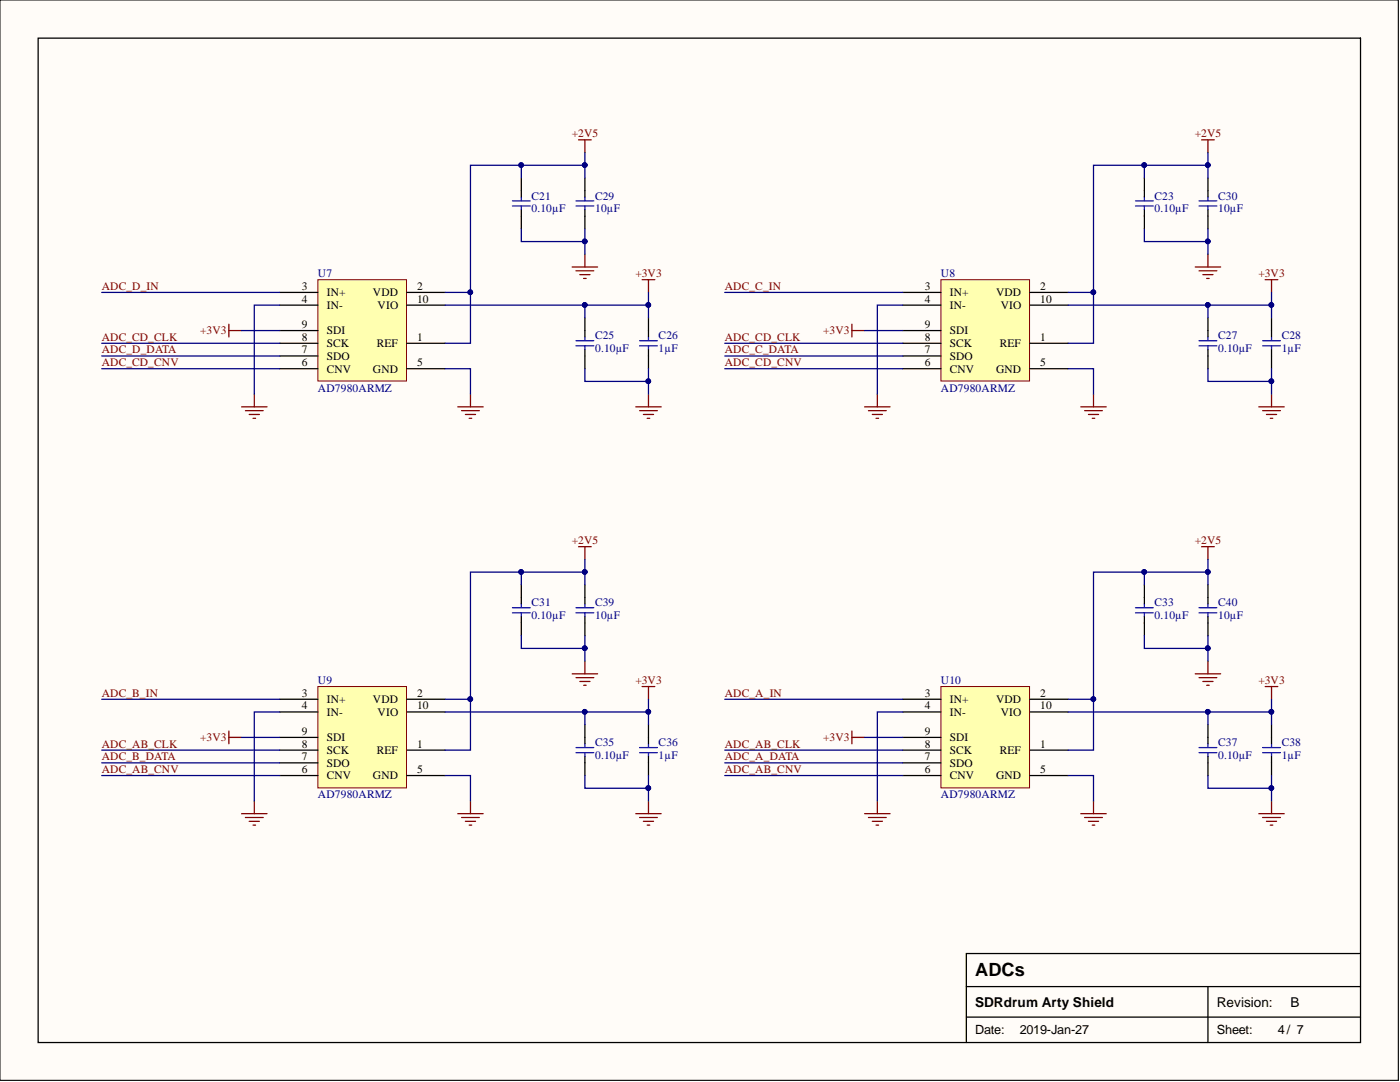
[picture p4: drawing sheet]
<svg xmlns="http://www.w3.org/2000/svg" width="279mm" height="216mm" viewBox="0 0 279 216" stroke-linecap="round" stroke-linejoin="round" font-family="sans-serif">
<path d="M0 0h279.1v215.6h-279.1z" fill="#fffcf8" stroke="#000" stroke-width=".2"/>
<path d="M7.6 7.6h263.9v200.4h-263.9zM192.9 196.9h78.6M241.1 196.9v11.1M271.5 190.3h-78.6v17.7M192.9 203h78.6" fill="none" stroke="#000" stroke-width=".25"/>
<path d="M63.4 55.8h17.7v20.2h-17.7z" fill="#ffffb0" stroke="#800000" stroke-width=".2"/>
<g fill="none" stroke="#000" stroke-width=".25">
<path d="M104 35.5v3.8M116.7 35.5v3.8M55.8 58.3h7.6M81.2 58.3h7.6M104 41.9v3.8M116.7 41.9v3.8M55.8 60.9h7.6M55.8 66h7.6M55.8 68.5h7.6M55.8 71h7.6M55.8 73.6h7.6M81.2 60.9h7.6"/>
<path d="M81.2 68.5h7.6M81.2 73.6h7.6M116.7 63.4v3.8M116.7 69.8v3.8M129.4 63.4v3.8M129.4 69.8v3.8"/>
</g>
<g fill="none" stroke="#800000" stroke-width=".25">
<path d="M115.5 27.9h2.5M116.7 27.9v2.5M114.2 53.3h5.1M115 54h3.5M115.7 54.8h2M116.5 55.6h.5M116.7 50.7v2.6M128.1 55.8h2.6M129.4 55.8v2.5M45.7 64.7v2.5M45.7 66h2.5M50.8 78.6v2.6"/>
<path d="M93.9 78.6v2.6M129.4 78.6v2.6M48.2 81.2h5.1M49 81.9h3.5M49.7 82.7h2.1M50.5 83.5h.5M91.4 81.2h5M92.1 81.9h3.6M92.9 82.7h2M93.6 83.5h.5M126.9 81.2h5.1M127.6 81.9h3.6"/>
<path d="M128.4 82.7h2M129.2 83.5h.5"/>
</g>
<g fill="none" stroke="#00f" stroke-width=".25">
<path d="M104 39.3v.8M116.7 39.3v.8M102.3 40.1h3.5M102.3 41.1h3.5M104 41.1v.8M115 40.1h3.5M115 41.1h3.5M116.7 41.1v.8M115 68h3.5M115 69h3.5M116.7 67.2v.8M116.7 69v.8"/>
<path d="M127.6 68h3.6M127.6 69h3.6M129.4 67.2v.8M129.4 69v.8"/>
</g>
<path d="M187.8 55.8h17.7v20.2h-17.7z" fill="#ffffb0" stroke="#800000" stroke-width=".2"/>
<g fill="none" stroke="#000" stroke-width=".25">
<path d="M228.4 35.5v3.8M241.1 35.5v3.8M180.2 58.3h7.6M205.5 58.3h7.7M228.4 41.9v3.8M241.1 41.9v3.8M180.2 60.9h7.6M180.2 66h7.6M180.2 68.5h7.6M180.2 71h7.6M180.2 73.6h7.6M205.5 60.9h7.7"/>
<path d="M205.5 68.5h7.7M205.5 73.6h7.7M241.1 63.4v3.8M241.1 69.8v3.8M253.8 63.4v3.8M253.8 69.8v3.8"/>
</g>
<g fill="none" stroke="#800000" stroke-width=".25">
<path d="M239.8 27.9h2.5M241.1 27.9v2.5M238.5 53.3h5.1M239.3 54h3.5M240.1 54.8h2M240.8 55.6h.5M241.1 50.7v2.6M252.5 55.8h2.5M253.8 55.8v2.5M170 64.7v2.5M170 66h2.6M175.1 78.6v2.6"/>
<path d="M218.2 78.6v2.6M253.8 78.6v2.6M172.6 81.2h5M173.3 81.9h3.6M174.1 82.7h2M174.8 83.5h.5M215.7 81.2h5.1M216.5 81.9h3.5M217.2 82.7h2M218 83.5h.5M251.2 81.2h5.1M252 81.9h3.5"/>
<path d="M252.7 82.7h2.1M253.5 83.5h.5"/>
</g>
<g fill="none" stroke="#00f" stroke-width=".25">
<path d="M228.4 39.3v.8M241.1 39.3v.8M226.6 40.1h3.6M226.6 41.1h3.6M228.4 41.1v.8M239.3 40.1h3.5M239.3 41.1h3.5M241.1 41.1v.8M239.3 68h3.5M239.3 69h3.5M241.1 67.2v.8M241.1 69v.8"/>
<path d="M252 68h3.5M252 69h3.5M253.8 67.2v.8M253.8 69v.8"/>
</g>
<path d="M63.4 137h17.7v20.2h-17.7z" fill="#ffffb0" stroke="#800000" stroke-width=".2"/>
<g fill="none" stroke="#000" stroke-width=".25">
<path d="M104 116.7v3.8M116.7 116.7v3.8M55.8 139.5h7.6M81.2 139.5h7.6M104 123v3.8M116.7 123v3.8M55.8 142.1h7.6M55.8 147.1h7.6M55.8 149.7h7.6M55.8 152.2h7.6M55.8 154.8h7.6M81.2 142.1h7.6"/>
<path d="M81.2 149.7h7.6M81.2 154.8h7.6M116.7 144.6v3.8M116.7 150.9v3.9M129.4 144.6v3.8M129.4 150.9v3.9"/>
</g>
<g fill="none" stroke="#800000" stroke-width=".25">
<path d="M115.5 109.1h2.5M116.7 109.1v2.5M114.2 134.5h5.1M115 135.2h3.5M115.7 136h2M116.5 136.7h.5M116.7 131.9v2.6M128.1 137h2.6M129.4 137v2.5M45.7 145.9v2.5M45.7 147.1h2.5M50.8 159.8v2.6"/>
<path d="M93.9 159.8v2.6M129.4 159.8v2.6M48.2 162.4h5.1M49 163.1h3.5M49.7 163.9h2.1M50.5 164.6h.5M91.4 162.4h5M92.1 163.1h3.6M92.9 163.9h2M93.6 164.6h.5M126.9 162.4h5.1M127.6 163.1h3.6"/>
<path d="M128.4 163.9h2M129.2 164.6h.5"/>
</g>
<g fill="none" stroke="#00f" stroke-width=".25">
<path d="M102.3 121.3h3.5M102.3 122.3h3.5M104 120.5v.8M104 122.3v.7M115 121.3h3.5M115 122.3h3.5M116.7 120.5v.8M116.7 122.3v.7M115 149.2h3.5M115 150.2h3.5M116.7 148.4v.8M116.7 150.2v.7"/>
<path d="M127.6 149.2h3.6M127.6 150.2h3.6M129.4 148.4v.8M129.4 150.2v.7"/>
</g>
<path d="M187.8 137h17.7v20.2h-17.7z" fill="#ffffb0" stroke="#800000" stroke-width=".2"/>
<g fill="none" stroke="#000" stroke-width=".25">
<path d="M228.4 116.7v3.8M241.1 116.7v3.8M180.2 139.5h7.6M205.5 139.5h7.7M228.4 123v3.8M241.1 123v3.8M180.2 142.1h7.6M180.2 147.1h7.6M180.2 149.7h7.6M180.2 152.2h7.6M180.2 154.8h7.6M205.5 142.1h7.7"/>
<path d="M205.5 149.7h7.7M205.5 154.8h7.7M241.1 144.6v3.8M241.1 150.9v3.9M253.8 144.6v3.8M253.8 150.9v3.9"/>
</g>
<g fill="none" stroke="#800000" stroke-width=".25">
<path d="M239.8 109.1h2.5M241.1 109.1v2.5M238.5 134.5h5.1M239.3 135.2h3.5M240.1 136h2M240.8 136.7h.5M241.1 131.9v2.6M252.5 137h2.5M253.8 137v2.5M170 145.9v2.5M170 147.1h2.6M175.1 159.8v2.6"/>
<path d="M218.2 159.8v2.6M253.8 159.8v2.6M172.6 162.4h5M173.3 163.1h3.6M174.1 163.9h2M174.8 164.6h.5M215.7 162.4h5.1M216.5 163.1h3.5M217.2 163.9h2M218 164.6h.5M251.2 162.4h5.1M252 163.1h3.5"/>
<path d="M252.7 163.9h2.1M253.5 164.6h.5"/>
</g>
<g fill="none" stroke="#00f" stroke-width=".25">
<path d="M226.6 121.3h3.6M226.6 122.3h3.6M228.4 120.5v.8M228.4 122.3v.7M239.3 121.3h3.5M239.3 122.3h3.5M241.1 120.5v.8M241.1 122.3v.7M239.3 149.2h3.5M239.3 150.2h3.5M241.1 148.4v.8M241.1 150.2v.7"/>
<path d="M252 149.2h3.5M252 150.2h3.5M253.8 148.4v.8M253.8 150.2v.7"/>
</g>
<g fill="none" stroke="#000080" stroke-width=".25">
<path d="M104 35.5v-2.5h-10.1v25.3h-5.1M104 33h12.7M116.7 30.4v5.1M228.4 35.5v-2.5h-10.2v25.3h-5M228.4 33h12.7M241.1 30.4v5.1M20.3 58.3h35.5M93.9 58.3v10.2h-5.1M104 45.7v2.5h12.7v-2.5M116.7 48.2v2.5M129.4 58.3v5.1M144.6 58.3h35.6"/>
<path d="M218.2 58.3v10.2h-5M228.4 45.7v2.5h12.7v-2.5M241.1 48.2v2.5M253.8 58.3v5.1M20.3 73.6h35.5M20.3 71h35.5M20.3 68.5h35.5M48.2 66h7.6M55.8 60.9h-5v17.7M88.8 73.6h5.1v5M88.8 60.9h27.9v2.5M116.7 73.6v2.5h12.7v-2.5"/>
<path d="M116.7 60.9h12.7M129.4 76.1v2.5M144.6 73.6h35.6M144.6 71h35.6M144.6 68.5h35.6M172.6 66h7.6M180.2 60.9h-5.1v17.7M213.2 73.6h5v5M213.2 60.9h27.9v2.5M241.1 73.6v2.5h12.7v-2.5M241.1 60.9h12.7M253.8 76.1v2.5"/>
<path d="M104 116.7v-2.5h-10.1v25.3h-5.1M104 114.2h12.7M116.7 111.6v5.1M228.4 116.7v-2.5h-10.2v25.3h-5M228.4 114.2h12.7M241.1 111.6v5.1M20.3 139.5h35.5M93.9 139.5v10.2h-5.1M104 126.8v2.6h12.7v-2.6M116.7 129.4v2.5M129.4 139.5v5.1M144.6 139.5h35.6"/>
<path d="M218.2 139.5v10.2h-5M228.4 126.8v2.6h12.7v-2.6M241.1 129.4v2.5M253.8 139.5v5.1M20.3 154.8h35.5M20.3 152.2h35.5M20.3 149.7h35.5M48.2 147.1h7.6M55.8 142.1h-5v17.7M88.8 154.8h5.1v5M88.8 142.1h27.9v2.5M116.7 154.8v2.5h12.7v-2.5"/>
<path d="M116.7 142.1h12.7M129.4 157.3v2.5M144.6 154.8h35.6M144.6 152.2h35.6M144.6 149.7h35.6M172.6 147.1h7.6M180.2 142.1h-5.1v17.7M213.2 154.8h5v5M213.2 142.1h27.9v2.5M241.1 154.8v2.5h12.7v-2.5M241.1 142.1h12.7M253.8 157.3v2.5"/>
</g>
<g fill="#000080" stroke="#000080" stroke-width=".2">
<circle cx="116.7" cy="60.8" r=".47"/>
<circle cx="104" cy="32.9" r=".47"/>
<circle cx="93.9" cy="58.3" r=".47"/>
<circle cx="129.4" cy="60.8" r=".47"/>
<circle cx="129.4" cy="76.1" r=".47"/>
<circle cx="116.7" cy="48.2" r=".47"/>
<circle cx="116.7" cy="32.9" r=".47"/>
<circle cx="241" cy="60.8" r=".47"/>
<circle cx="228.3" cy="32.9" r=".47"/>
<circle cx="218.2" cy="58.3" r=".47"/>
<circle cx="253.7" cy="60.8" r=".47"/>
<circle cx="253.7" cy="76.1" r=".47"/>
<circle cx="241" cy="48.2" r=".47"/>
<circle cx="241" cy="32.9" r=".47"/>
<circle cx="116.7" cy="142" r=".47"/>
<circle cx="104" cy="114.1" r=".47"/>
<circle cx="93.9" cy="139.5" r=".47"/>
<circle cx="129.4" cy="142" r=".47"/>
<circle cx="129.4" cy="157.2" r=".47"/>
<circle cx="116.7" cy="129.3" r=".47"/>
<circle cx="116.7" cy="114.1" r=".47"/>
<circle cx="241" cy="142" r=".47"/>
<circle cx="228.3" cy="114.1" r=".47"/>
<circle cx="218.2" cy="139.5" r=".47"/>
<circle cx="253.7" cy="142" r=".47"/>
<circle cx="253.7" cy="157.2" r=".47"/>
<circle cx="241" cy="129.3" r=".47"/>
<circle cx="241" cy="114.1" r=".47"/>
</g>
<text font-size="3.6" x="194.6" y="194.8">ADCs</text>
<g font-size="2.7">
<text x="194.6" y="200.8">SDRdrum Arty Shield</text>
<text x="242.8" y="200.8">Revision:</text>
<text x="257.6" y="200.8">B</text>
</g>
<g font-size="2.5">
<text x="194.6" y="206.2">Date:</text>
<text x="203.5" y="206.2">2019-Jan-27</text>
<text x="242.8" y="206.2">Sheet:</text>
<text x="255" y="206.2">4/ 7</text>
</g>
<g font-size="2.3" fill="#800000">
<text x="114.1" y="27.4">+2V5</text>
<text x="238.4" y="27.4">+2V5</text>
<text x="20.3" y="57.8">ADC_D_IN</text>
<text x="126.8" y="55.3">+3V3</text>
<text x="144.6" y="57.8">ADC_C_IN</text>
<text x="251.1" y="55.3">+3V3</text>
<text x="20.3" y="70.5">ADC_D_DATA</text>
<text x="20.3" y="68">ADC_CD_CLK</text>
<text x="39.9" y="66.7">+3V3</text>
<text x="144.6" y="70.5">ADC_C_DATA</text>
<text x="144.6" y="68">ADC_CD_CLK</text>
<text x="164.3" y="66.7">+3V3</text>
<text x="20.3" y="73.1">ADC_CD_CNV</text>
<text x="144.6" y="73.1">ADC_CD_CNV</text>
<text x="114.1" y="108.6">+2V5</text>
<text x="238.4" y="108.6">+2V5</text>
<text x="126.8" y="136.5">+3V3</text>
<text x="251.1" y="136.5">+3V3</text>
<text x="20.3" y="139">ADC_B_IN</text>
<text x="144.6" y="139">ADC_A_IN</text>
<text x="20.3" y="149.2">ADC_AB_CLK</text>
<text x="39.9" y="147.9">+3V3</text>
<text x="144.6" y="149.2">ADC_AB_CLK</text>
<text x="164.3" y="147.9">+3V3</text>
<text x="20.3" y="154.2">ADC_AB_CNV</text>
<text x="20.3" y="151.7">ADC_B_DATA</text>
<text x="144.6" y="154.2">ADC_AB_CNV</text>
<text x="144.6" y="151.7">ADC_A_DATA</text>
</g>
<g font-size="2.3" fill="#000080">
<text x="106.1" y="39.8">C21</text>
<text x="118.8" y="39.8">C29</text>
<text x="230.4" y="39.8">C23</text>
<text x="243.1" y="39.8">C30</text>
<text x="106.1" y="42.4">0.10µF</text>
<text x="118.8" y="42.4">10µF</text>
<text x="230.4" y="42.4">0.10µF</text>
<text x="243.1" y="42.4">10µF</text>
<text x="63.4" y="55.3">U7</text>
<text x="187.8" y="55.3">U8</text>
<text x="118.8" y="70.3">0.10µF</text>
<text x="118.8" y="67.7">C25</text>
<text x="131.4" y="70.3">1µF</text>
<text x="131.4" y="67.7">C26</text>
<text x="243.1" y="70.3">0.10µF</text>
<text x="243.1" y="67.7">C27</text>
<text x="255.8" y="70.3">1µF</text>
<text x="255.8" y="67.7">C28</text>
<text x="63.4" y="78.1">AD7980ARMZ</text>
<text x="187.8" y="78.1">AD7980ARMZ</text>
<text x="106.1" y="123.5">0.10µF</text>
<text x="106.1" y="121">C31</text>
<text x="118.8" y="123.5">10µF</text>
<text x="118.8" y="121">C39</text>
<text x="230.4" y="123.5">0.10µF</text>
<text x="230.4" y="121">C33</text>
<text x="243.1" y="123.5">10µF</text>
<text x="243.1" y="121">C40</text>
<text x="63.4" y="136.5">U9</text>
<text x="187.8" y="136.5">U10</text>
<text x="118.8" y="148.9">C35</text>
<text x="131.4" y="148.9">C36</text>
<text x="243.1" y="148.9">C37</text>
<text x="255.8" y="148.9">C38</text>
<text x="118.8" y="151.5">0.10µF</text>
<text x="131.4" y="151.5">1µF</text>
<text x="243.1" y="151.5">0.10µF</text>
<text x="255.8" y="151.5">1µF</text>
<text x="63.4" y="159.3">AD7980ARMZ</text>
<text x="187.8" y="159.3">AD7980ARMZ</text>
</g>
<g font-size="2.3">
<text x="60.2" y="57.8">3</text>
<text x="65.2" y="59.1">IN+</text>
<text x="74.4" y="59.1">VDD</text>
<text x="83.2" y="57.8">2</text>
<text x="184.6" y="57.8">3</text>
<text x="189.6" y="59.1">IN+</text>
<text x="198.8" y="59.1">VDD</text>
<text x="207.6" y="57.8">2</text>
<text x="60.2" y="60.4">4</text>
<text x="60.2" y="65.5">9</text>
<text x="65.2" y="61.6">IN-</text>
<text x="75.4" y="61.6">VIO</text>
<text x="83.2" y="60.4">10</text>
<text x="184.6" y="60.4">4</text>
<text x="184.6" y="65.5">9</text>
<text x="189.6" y="61.6">IN-</text>
<text x="199.7" y="61.6">VIO</text>
<text x="207.6" y="60.4">10</text>
<text x="60.2" y="68">8</text>
<text x="60.2" y="70.5">7</text>
<text x="65.2" y="66.7">SDI</text>
<text x="65.2" y="69.3">SCK</text>
<text x="65.2" y="71.8">SDO</text>
<text x="75.2" y="69.3">REF</text>
<text x="83.2" y="68">1</text>
<text x="184.6" y="68">8</text>
<text x="184.6" y="70.5">7</text>
<text x="189.6" y="66.7">SDI</text>
<text x="189.6" y="69.3">SCK</text>
<text x="189.6" y="71.8">SDO</text>
<text x="199.5" y="69.3">REF</text>
<text x="207.6" y="68">1</text>
<text x="60.2" y="73.1">6</text>
<text x="65.2" y="74.3">CNV</text>
<text x="74.4" y="74.3">GND</text>
<text x="83.2" y="73.1">5</text>
<text x="184.6" y="73.1">6</text>
<text x="189.6" y="74.3">CNV</text>
<text x="198.8" y="74.3">GND</text>
<text x="207.6" y="73.1">5</text>
<text x="60.2" y="139">3</text>
<text x="60.2" y="141.6">4</text>
<text x="65.2" y="140.3">IN+</text>
<text x="65.2" y="142.8">IN-</text>
<text x="74.4" y="140.3">VDD</text>
<text x="75.4" y="142.8">VIO</text>
<text x="83.2" y="141.6">10</text>
<text x="83.2" y="139">2</text>
<text x="184.6" y="139">3</text>
<text x="184.6" y="141.6">4</text>
<text x="189.6" y="140.3">IN+</text>
<text x="189.6" y="142.8">IN-</text>
<text x="198.8" y="140.3">VDD</text>
<text x="199.7" y="142.8">VIO</text>
<text x="207.6" y="141.6">10</text>
<text x="207.6" y="139">2</text>
<text x="60.2" y="146.6">9</text>
<text x="60.2" y="149.2">8</text>
<text x="65.2" y="147.9">SDI</text>
<text x="83.2" y="149.2">1</text>
<text x="184.6" y="146.6">9</text>
<text x="184.6" y="149.2">8</text>
<text x="189.6" y="147.9">SDI</text>
<text x="207.6" y="149.2">1</text>
<text x="60.2" y="151.7">7</text>
<text x="60.2" y="154.2">6</text>
<text x="65.2" y="150.4">SCK</text>
<text x="65.2" y="153">SDO</text>
<text x="65.2" y="155.5">CNV</text>
<text x="74.4" y="155.5">GND</text>
<text x="75.2" y="150.4">REF</text>
<text x="83.2" y="154.2">5</text>
<text x="184.6" y="151.7">7</text>
<text x="184.6" y="154.2">6</text>
<text x="189.6" y="150.4">SCK</text>
<text x="189.6" y="153">SDO</text>
<text x="189.6" y="155.5">CNV</text>
<text x="198.8" y="155.5">GND</text>
<text x="199.5" y="150.4">REF</text>
<text x="207.6" y="154.2">5</text>
</g>
</svg>
